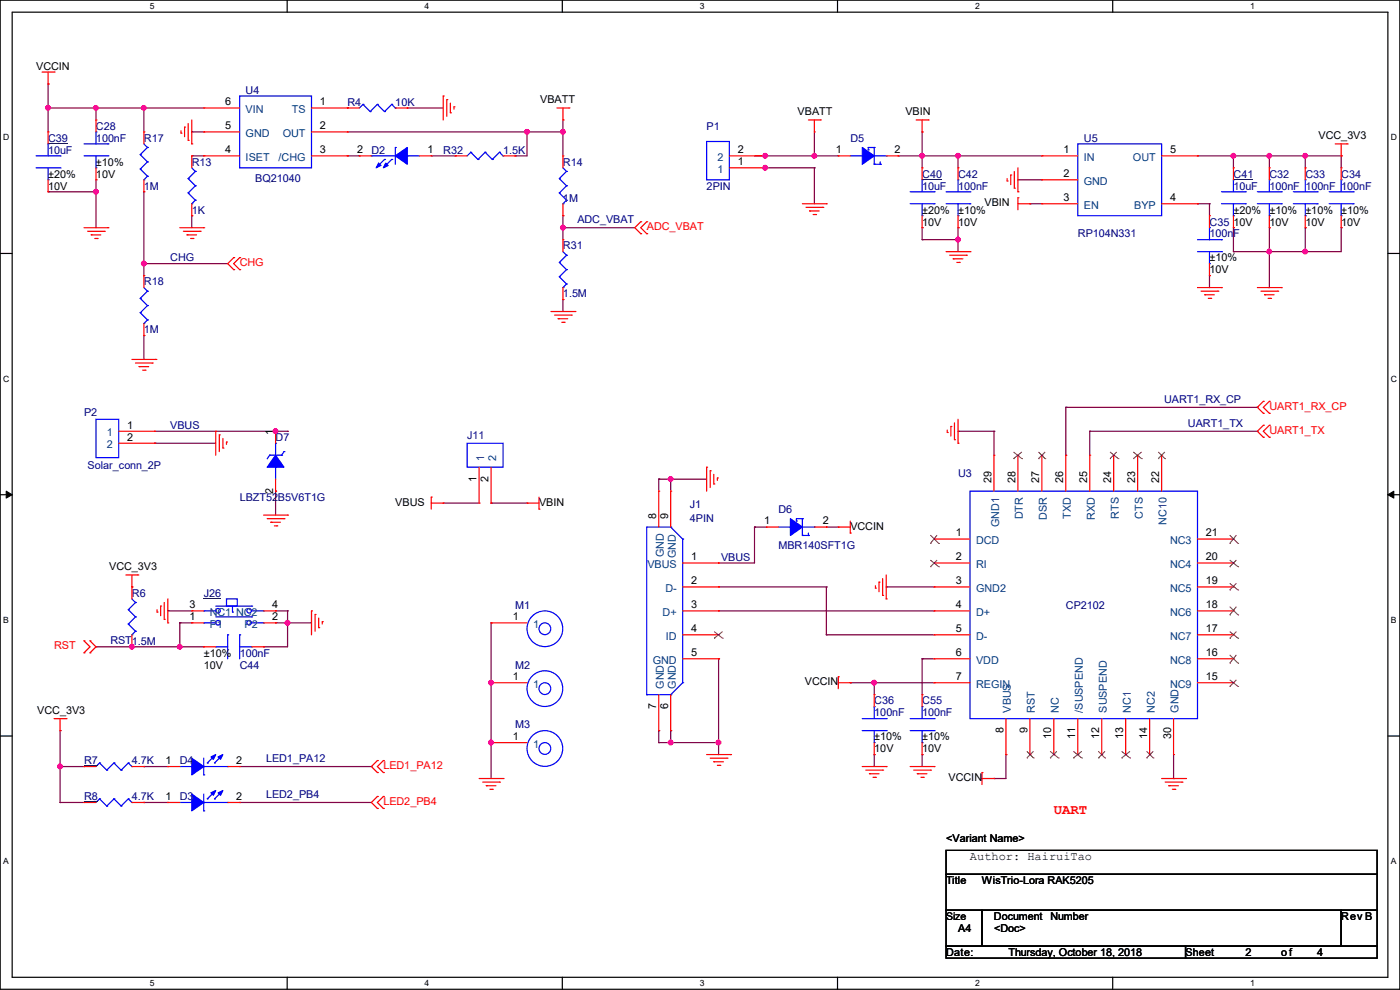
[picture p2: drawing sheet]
<svg xmlns="http://www.w3.org/2000/svg" width="297mm" height="210mm" viewBox="0 0 297 210" stroke-linecap="round" stroke-linejoin="round" font-family="sans-serif">
<path d="M0 0h297v209.8h-297zM2.6 2.6h291.8v204.7h-291.8z" fill="none" stroke="#000" stroke-width=".25"/>
<g fill="#fff">
<path d="M31.7 .3h1v2h-1z"/>
<path d="M31.7 207.6h1v1.9h-1z"/>
</g>
<path d="M60.9 0v2.6M60.9 207.3v2.5" fill="none" stroke="#000" stroke-width=".25"/>
<g fill="#fff">
<path d="M90.1 .3h1v2h-1z"/>
<path d="M90.1 207.6h1v1.9h-1z"/>
</g>
<path d="M119.3 0v2.6M119.3 207.3v2.5" fill="none" stroke="#000" stroke-width=".25"/>
<g fill="#fff">
<path d="M148.5 .3h.9v2h-.9z"/>
<path d="M148.5 207.6h.9v1.9h-.9z"/>
</g>
<path d="M177.7 0v2.6M177.7 207.3v2.5" fill="none" stroke="#000" stroke-width=".25"/>
<g fill="#fff">
<path d="M206.8 .3h1v2h-1z"/>
<path d="M206.8 207.6h1v1.9h-1z"/>
</g>
<path d="M236.1 0v2.6M236.1 207.3v2.5" fill="none" stroke="#000" stroke-width=".25"/>
<g fill="#fff">
<path d="M265.2 .3h1v2h-1z"/>
<path d="M265.2 207.6h1v1.9h-1z"/>
<path d="M.7 28.2h1.2v1.9h-1.2z"/>
<path d="M295.1 28.2h1.2v1.9h-1.2z"/>
<path d="M.7 79.3h1.2v2h-1.2z"/>
<path d="M295.1 79.3h1.2v2h-1.2z"/>
</g>
<path d="M0 53.8h2.6M294.4 53.8h2.6" fill="none" stroke="#000" stroke-width=".25"/>
<g fill="#fff">
<path d="M.7 130.5h1.2v2h-1.2z"/>
<path d="M295.1 130.5h1.1v2h-1.1z"/>
</g>
<path d="M0 104.9h2.6M294.4 104.9h2.6" fill="none" stroke="#000" stroke-width=".25"/>
<path d="M1.3 104.2l1.3 .7-1.3 .8zM294.4 104.9l1.3-.7v1.5z" fill="#000" stroke="#000" stroke-width=".21"/>
<g fill="#fff">
<path d="M.7 181.7h1.2v2h-1.2z"/>
<path d="M295.1 181.7h1.1v2h-1.1z"/>
</g>
<path d="M0 156.1h2.6M294.4 156.1h2.6M200.7 180.4h91.4v5.1h-91.4zM200.7 185.5h91.4v7.6h-91.4zM200.7 193.1h7.6v7.6h-7.6zM208.3 193.1h76.2v7.6h-76.2zM284.5 193.1h7.6v7.6h-7.6zM200.7 200.7h50.8v2.5h-50.8zM251.5 200.7h40.6v2.5h-40.6z" fill="none" stroke="#000" stroke-width=".25"/>
<g fill="none" stroke="#800040" stroke-width=".25">
<path d="M10.2 17.8h.1M10.2 17.8v10.2M10.2 22.9h.1M10.2 22.9h33M20.4 22.9h.1M20.4 38.1h.1M20.4 22.9v2.5M20.4 38.1v10.2M30.5 22.9h.1M30.5 22.9v5.1M40.7 28h.1M40.7 33.1h.1"/>
<path d="M40.7 28h2.5M40.7 33.1h2.5M73.7 28h.1M73.7 33.1h.1M73.7 28h45.7M73.7 33.1h2.5M86.4 22.9h.1M86.4 22.9h7.6M91.5 33.1h5.1M96.6 33.1h.1M109.3 33.1h.1M111.8 28h.1"/>
<path d="M111.8 28v5.1h-2.5M119.4 25.4h.1M119.4 28h.1M119.4 25.4v7.7M160.1 33.1h17.7M161.8 35.6h.1M161.8 35.6h11M162.3 35.6h.1M162.3 33.1h.1M172.8 33.1h.1M172.8 35.6h.1M172.8 28v5.3"/>
<path d="M172.8 35.6v7.6M190.5 33.1h.1M190.5 33.1h30.5M195.6 33.1h.1M195.6 28h.1M195.6 28v7.6M203.2 33.1h.1M203.2 33.1v2.5M215.9 38.1h.1M215.9 38.1h5.1M254 33.1h.1M254 33.1h30.5"/>
<path d="M261.7 33.1h.1M261.7 33.1v2.5M269.3 33.1h.1M269.3 33.1v2.5M276.9 33.1h.1M276.9 33.1v2.5M284.5 33.1h.1M284.5 33.1v2.5M10.2 40.7h.1M10.2 40.7h10.2M20.4 40.7h.1M30.5 40.7h.1"/>
<path d="M30.5 55.9h.1M30.5 40.7v17.8M30.5 55.9h17.8M40.7 45.8h.1M40.7 45.8v2.5M119.4 45.8h.1M119.4 48.3h.1M119.4 45.8v5M119.4 48.3h15.3M195.6 48.3h.1M195.6 50.8h.1M195.6 48.3v2.5"/>
<path d="M195.6 50.8h7.6M203.2 48.3h.1M203.2 50.8h.1M203.2 48.3v5.1M218.5 43.2h.1M218.5 43.2h2.5M254 43.2h.1M254 43.2h2.6M256.6 43.2h.1M256.6 58.5h.1M256.6 43.2v2.6M256.6 58.5v2.5"/>
<path d="M261.7 48.3h.1M261.7 53.4h.1M261.7 48.3v5.1M269.3 48.3h.1M269.3 53.4h.1M269.3 48.3v12.7M276.9 48.3h.1M276.9 53.4h.1M276.9 48.3v5.1M284.5 48.3h.1M284.5 48.3v5.1h-22.8M30.5 71.2h.1"/>
<path d="M30.5 71.2v5M119.4 63.5h.1M119.4 63.5v2.6M32.8 94h.1M32.8 91.5h28.2M32.8 94h13M58.5 91.5h.1M61 91.5h.1M203.2 91.5h.1M203.2 91.5h7.7M210.9 91.5h.1M210.9 91.5v5.1"/>
<path d="M226.1 86.4h.1M226.1 86.4v10.2M226.1 86.4h40.6M231.2 91.5h.1M231.2 91.5h35.5M231.2 91.5v5.1M266.7 86.4h.1M266.7 91.5h.1M58.5 104.2h.1M58.5 104.2v5.1M94 106.7h.1M94 106.7h7.6"/>
<path d="M104.2 106.7h.1M104.2 106.7h7.6M139.7 101.6h.1M139.7 101.6v2.6M139.7 101.6h10.2M142.3 101.6h.1M142.3 101.6v2.6M152.4 119.4h.1M160.1 111.8h.1M160.1 111.8v7.6h-7.7M160.1 111.8h2.5M175.3 111.8h.1"/>
<path d="M175.3 111.8h2.5M20.4 137.2h.1M20.4 137.2h22.8M28 137.2h.1M35.6 129.6h.1M35.6 129.6h5.1M38.1 132.1h.1M38.1 137.2h.1M38.1 132.1h2.6M38.1 132.1v5.1M55.9 137.2h.1M58.5 132.1h.1"/>
<path d="M58.5 129.6h.1M58.5 129.6h2.5M58.5 132.1h7.6M61 132.1h.1M61 129.6h.1M61 129.6v7.6h-5.1M104.2 132.1h.1M104.2 132.1v33M152.4 129.6h.1M152.4 124.5h.1M152.4 139.7h.1M152.4 124.5h22.9"/>
<path d="M152.4 129.6h45.8M152.4 139.7v20.4M175.3 124.5h.1M175.3 134.7h.1M175.3 124.5v10.2M175.3 134.7h22.9M188 124.5h.1M188 124.5h10.2M195.6 139.7h.1M195.6 139.7v7.7M195.6 139.7h2.6M12.7 155h.1"/>
<path d="M12.7 155v15.2M104.2 144.8h.1M104.2 157.5h.1M139.7 155h.1M139.7 157.5h.1M139.7 155v2.5M139.7 157.5h12.7M142.3 155h.1M142.3 157.5h.1M142.3 155v2.5M152.4 157.5h.1M180.4 144.8h.1"/>
<path d="M180.4 144.8h17.8M185.5 144.8h.1M185.5 144.8v2.6M12.7 170.2h.1M12.7 162.6h.1M12.7 170.2h5.1M12.7 162.6h5.1M30.5 170.2h.1M30.5 162.6h.1M30.5 170.2h5.1M30.5 162.6h5.1M50.8 170.2h.1"/>
<path d="M50.8 170.2h28M50.8 162.6h28M78.8 162.6h.1M185.5 160.1h.1M185.5 160.1v2.5M195.6 160.1h.1M195.6 160.1v2.5M210.9 165.1h.1M213.4 160.1h.1M213.4 160.1v5h-2.5M249 165.1h.1M249 160.1v5"/>
</g>
<g fill="#f0f" stroke="#f0f" stroke-width=".25">
<circle cx="10.2" cy="22.9" r=".49"/>
<circle cx="203.2" cy="33" r=".49"/>
<circle cx="203.2" cy="50.8" r=".49"/>
<circle cx="269.3" cy="33" r=".49"/>
<circle cx="261.6" cy="33" r=".49"/>
<circle cx="269.3" cy="53.4" r=".49"/>
<circle cx="185.4" cy="144.8" r=".49"/>
<circle cx="152.4" cy="157.5" r=".49"/>
<circle cx="142.3" cy="157.5" r=".49"/>
<circle cx="142.3" cy="101.6" r=".49"/>
<circle cx="61" cy="132.1" r=".49"/>
<circle cx="38.1" cy="137.2" r=".49"/>
<circle cx="28" cy="137.2" r=".49"/>
<circle cx="12.7" cy="162.6" r=".49"/>
<circle cx="276.9" cy="33" r=".49"/>
<circle cx="276.9" cy="53.4" r=".49"/>
<circle cx="20.3" cy="22.9" r=".49"/>
<circle cx="20.3" cy="40.7" r=".49"/>
<circle cx="111.8" cy="28" r=".49"/>
<circle cx="119.4" cy="48.3" r=".49"/>
<circle cx="119.4" cy="28" r=".49"/>
<circle cx="30.5" cy="22.9" r=".49"/>
<circle cx="30.5" cy="55.9" r=".49"/>
<circle cx="172.7" cy="33" r=".49"/>
<circle cx="195.6" cy="33" r=".49"/>
<circle cx="58.4" cy="91.5" r=".49"/>
<circle cx="104.2" cy="144.8" r=".49"/>
<circle cx="104.2" cy="157.5" r=".49"/>
<circle cx="162.3" cy="35.6" r=".49"/>
<circle cx="162.3" cy="33" r=".49"/>
</g>
<g fill="none" stroke="#f00" stroke-width=".25">
<path d="M8.9 15.3h2.6M10.2 17.8h.1M10.2 15.3v2.5M11.5 15.3h.1M10.2 28h.1M10.2 28v2.5M10.2 38.1v2.6M20.4 38.1h.1M20.4 25.4h.1M20.4 25.4v2.6M20.4 35.6v2.5M30.5 28h.1"/>
<path d="M30.5 28v2.5M30.5 38.1v2.6M38.4 28.2h.1M38.4 27.7v.5M39.2 27h.1M39.2 27v2M39.9 29.8h.1M39.9 26.2v3.6M40.7 30.5h.1M40.7 33.1h.1M40.7 25.4v5.1M40.7 33.1v2.5"/>
<path d="M43.2 22.9h.1M43.2 28h.1M43.2 33.1h.1M43.2 22.9h7.6M43.2 33.1h7.6M43.2 28h7.6M66.1 22.9h10.1M66.1 33.1h7.6M66.1 28h7.6M73.7 22.9h.1M73.7 28h.1M73.7 33.1h.1"/>
<path d="M76.2 33.1h.1M76.2 33.1h2.6M83.9 22.9h2.5M86.4 22.9h.1M88.9 33.1h2.6M91.5 33.1h.1M94 20.4h.1M94 20.4v5M94.8 21.1h.1M94.8 21.1v3.6M95.5 23.9h.1M95.5 21.9v2"/>
<path d="M96.3 22.6h.1M96.3 22.6v.6M96.6 33.1h.1M96.6 33.1h2.5M106.7 33.1h2.6M109.3 33.1h.1M118.2 22.9h2.5M119.4 25.4h.1M119.4 33.1h.1M119.4 22.9v2.5M119.4 33.1v2.5M120.7 22.9h.1"/>
<path d="M154.7 33.1h7.6M154.7 35.6h7.6M162.3 35.6h.1M162.3 33.1h.1M171.5 25.4h2.5M172.8 28h.1M172.8 25.4v2.6M174 25.4h.1M177.8 33.1h.1M177.8 33.1h2.6M188 33.1h2.5M190.5 33.1h.1"/>
<path d="M194.4 25.4h2.5M195.6 28h.1M195.6 35.6h.1M195.6 25.4v2.6M195.6 35.6v2.5M196.9 25.4h.1M203.2 35.6h.1M203.2 35.6v2.5M213.7 38.4h.1M213.7 37.9v.5M214.4 37.1h.1M214.4 37.1v2.1"/>
<path d="M215.2 39.9h.1M215.2 36.4v3.5M215.9 35.6v5.1M221 33.1h.1M221 38.1h.1M221 33.1h7.6M221 38.1h7.6M246.4 33.1h7.6M254 33.1h.1M261.7 35.6h.1M261.7 35.6v2.5M269.3 35.6h.1"/>
<path d="M269.3 35.6v2.5M276.9 35.6h.1M276.9 35.6v2.5M283.3 30.5h2.5M284.5 33.1h.1M284.5 35.6h.1M284.5 30.5v2.6M284.5 35.6v2.5M285.8 30.5h.1M10.2 40.7h.1M17.8 48.3h5.1M18.6 49.1h3.5"/>
<path d="M19.3 49.8h.1M19.3 49.8h2.1M20.1 50.6h.5M20.6 50.6h.1M22.1 49.1h.1M22.9 48.3h.1M30.5 40.7h.1M30.5 58.5h.1M30.5 58.5v2.5M38.1 48.3h5.1M38.9 49.1h3.6M39.7 49.8h.1"/>
<path d="M39.7 49.8h2M40.4 50.6h.5M40.7 45.8h.1M40.7 43.2v2.6M40.9 50.6h.1M42.5 49.1h.1M43.2 48.3h.1M49.6 54.7h.1M49.6 57.2h.1M49.6 54.7l-1.3 1.2 1.3 1.3M50.8 57.2h.1M50.8 54.7h.1"/>
<path d="M50.8 54.7l-1.2 1.2 1.2 1.3M119.4 45.8h.1M119.4 50.8h.1M119.4 43.2v2.6M119.4 50.8v2.6M135.9 47h.1M135.9 49.6h.1M135.9 47l-1.2 1.3 1.2 1.3M137.2 49.6h.1M137.2 47h.1M137.2 47l-1.3 1.3 1.3 1.3M170.2 43.2h5.1"/>
<path d="M171 44h3.5M171.7 44.7h.1M171.7 44.7h2.1M172.5 45.5h.5M173 45.5h.1M174.5 44h.1M175.3 43.2h.1M195.6 48.3h.1M195.6 45.8v2.5M200.7 53.4h5.1M201.5 54.1h3.5M202.2 54.9h.1"/>
<path d="M202.2 54.9h2.1M203 55.7h.5M203.2 48.3h.1M203.2 45.8v2.5M203.5 55.7h.1M205 54.1h.1M205.8 53.4h.1M215.9 42h.1M215.9 40.7h.1M215.9 43.2h2.6M215.9 42v2.5M218.5 43.2h.1"/>
<path d="M221 43.2h.1M221 43.2h7.6M246.4 43.2h7.6M254 43.2h.1M256.6 58.5h.1M256.6 45.8h.1M256.6 45.8v2.5M256.6 55.9v2.6M261.7 48.3h.1M261.7 45.8v2.5M269.3 48.3h.1M269.3 45.8v2.5"/>
<path d="M276.9 48.3h.1M276.9 45.8v2.5M284.5 48.3h.1M284.5 45.8v2.5M28 76.2h5.1M28.7 77h3.6M29.5 77.8h.1M29.5 77.8h2M30.3 78.5h.5M30.5 71.2h.1M30.5 68.6v2.6M30.8 78.5h.1"/>
<path d="M32.3 77h.1M33.1 76.2h.1M116.9 66.1h5.1M117.6 66.8h3.6M118.4 67.6h.1M118.4 67.6h2M119.2 68.4h.5M119.4 63.5h.1M119.4 61v2.5M119.7 68.4h.1M121.2 66.8h.1M122 66.1h.1"/>
<path d="M254 61h5.1M254.8 61.8h3.6M255.6 62.5h.1M255.6 62.5h2M256.3 63.3h.5M256.8 63.3h.1M258.4 61.8h.1M259.1 61h.1M266.7 61h5.1M267.5 61.8h3.6M268.3 62.5h.1M268.3 62.5h2"/>
<path d="M269 63.3h.5M269.5 63.3h.1M271.1 61.8h.1M271.8 61h.1M25.2 91.5h7.6M25.2 94h7.6M32.8 91.5h.1M32.8 94h.1M45.8 91.5h.1M45.8 91.5v5.1M46.5 92.2h.1M46.5 92.2v3.6"/>
<path d="M47.3 95h.1M47.3 93v2M48 93.8h.1M48 93.8v.5M58.5 91.5h.1M58.5 91.5v2.5M101.6 99.1v7.6M104.2 99.1v7.6M149.9 99.1h.1M149.9 99.1v5.1M150.7 99.9h.1M150.7 99.9v3.5"/>
<path d="M201 91.7h.1M201 91.2v.5M201.7 90.5h.1M201.7 90.5v2M202.5 93.3h.1M202.5 89.7v3.6M203.2 94h.1M203.2 88.9v5.1M210.9 96.6h.1M210.9 96.6v7.6M215.9 96.6h.1M215.9 96.6v7.6"/>
<path d="M221 96.6h.1M221 96.6v7.6M226.1 96.6h.1M226.1 96.6v7.6M231.2 96.6h.1M231.2 96.6v7.6M236.3 96.6h.1M236.3 96.6v7.6M241.3 96.6h.1M241.3 96.6v7.6M246.4 96.6h.1M246.4 96.6v7.6"/>
<path d="M268 85.1h.1M268 87.7h.1M268 90.2h.1M268 92.8h.1M268 85.1l-1.3 1.3 1.3 1.3M268 90.2l-1.3 1.3 1.3 1.3M269.3 87.7h.1M269.3 85.1h.1M269.3 92.8h.1M269.3 90.2h.1M269.3 85.1l-1.3 1.3 1.3 1.3M269.3 90.2l-1.3 1.3 1.3 1.3"/>
<path d="M55.9 109.3h5.1M56.7 110h3.5M57.4 110.8h.1M57.4 110.8h2.1M58.2 111.5h.5M58.5 104.2h.1M58.5 101.6v2.6M58.7 111.5h.1M60.2 110h.1M61 109.3h.1M91.5 105.5h.1M91.5 106.7h2.5"/>
<path d="M91.5 105.5v2.5M94 106.7h.1M101.6 106.7h.1M104.2 106.7h.1M111.8 106.7h.1M111.8 106.7h2.5M114.3 108h.1M114.3 105.5v2.5M139.7 104.2h.1M139.7 104.2v7.6M142.3 104.2h.1M142.3 104.2v7.6"/>
<path d="M144.8 119.4h7.6M151.4 102.7h.1M151.4 100.6v2.1M152.2 101.4h.1M152.2 101.4v.5M152.4 119.4h.1M162.6 111.8h.1M162.6 111.8h2.5M172.8 111.8h2.5M175.3 111.8h.1M177.8 111.8h.1M177.8 111.8h2.6"/>
<path d="M180.4 113.1h.1M180.4 110.5v2.6M198.2 114.3h.1M198.2 119.4h.1M198.2 114.3h7.6M198.2 119.4h7.6M254 114.3h7.7M254 119.4h7.7M261.7 114.3h.1M261.7 119.4h.1M17.8 135.9h.1M17.8 138.5h.1"/>
<path d="M17.8 135.9l1.3 1.3-1.3 1.3M19.1 138.5h.1M19.1 135.9h.1M19.1 135.9l1.3 1.3-1.3 1.3M26.7 122h2.6M28 124.5h.1M28 137.2h.1M28 122v5M28 134.7v2.5M29.3 122h.1M33.3 129.8h.1M33.3 129.3v.5"/>
<path d="M34.1 128.6h.1M34.1 128.6v2M34.8 131.4h.1M34.8 127.8v3.6M35.6 132.1h.1M35.6 127v5.1M40.7 129.6h.1M40.7 132.1h.1M40.7 129.6h2.5M40.7 132.1h2.5M43.2 137.2h.1M43.2 137.2h2.6"/>
<path d="M53.4 137.2h2.5M55.9 137.2h.1M55.9 129.6h2.6M55.9 132.1h2.6M58.5 129.6h.1M58.5 132.1h.1M66.1 129.6h.1M66.1 129.6v5.1M66.8 130.3h.1M66.8 130.3v3.6M67.6 133.1h.1M67.6 131.1v2"/>
<path d="M68.4 131.9h.1M68.4 131.9v.5M104.2 132.1h.1M104.2 132.1h7.6M144.8 124.5h7.6M144.8 129.6h7.6M144.8 134.7h7.6M144.8 139.7h7.6M152.4 124.5h.1M152.4 129.6h.1M152.4 134.7h.1M152.4 139.7h.1"/>
<path d="M185.7 124.8h.1M185.7 124.2v.6M186.5 123.5h.1M186.5 123.5v2M187.2 126.3h.1M187.2 122.7v3.6M188 127h.1M188 122v5M198.2 124.5h.1M198.2 129.6h.1M198.2 134.7h.1M198.2 139.7h.1"/>
<path d="M198.2 124.5h7.6M198.2 129.6h7.6M198.2 134.7h7.6M198.2 139.7h7.6M254 124.5h7.7M254 129.6h7.7M254 134.7h7.7M254 139.7h7.7M261.7 124.5h.1M261.7 129.6h.1M261.7 134.7h.1M261.7 139.7h.1"/>
<path d="M11.5 152.4h2.5M12.7 155h.1M12.7 152.4v2.6M14 152.4h.1M104.2 157.5h.1M104.2 144.8h.1M104.2 144.8h7.6M104.2 157.5h7.6M139.7 155h.1M139.7 147.4v7.6M142.3 155h.1M142.3 147.4v7.6"/>
<path d="M177.8 143.6h.1M177.8 144.8h2.6M177.8 143.6v2.5M180.4 144.8h.1M185.5 147.4h.1M185.5 147.4v2.5M185.5 157.5v2.6M195.6 147.4h.1M195.6 147.4v2.5M195.6 157.5v2.6M198.2 144.8h.1M198.2 144.8h7.6"/>
<path d="M213.4 152.4v7.7M218.5 152.4v7.7M223.6 152.4v7.7M228.6 152.4v7.7M233.7 152.4v7.7M238.8 152.4v7.7M243.9 152.4v7.7M249 152.4v7.7M254 144.8h7.7M261.7 144.8h.1M17.8 162.6h.1M17.8 170.2h.1"/>
<path d="M17.8 162.6h2.6M17.8 170.2h2.6M28 162.6h2.5M28 170.2h2.5M30.5 162.6h.1M30.5 170.2h.1M35.6 162.6h.1M35.6 170.2h.1M35.6 162.6h2.5M35.6 170.2h2.5M48.3 162.6h2.5M48.3 170.2h2.5"/>
<path d="M50.8 162.6h.1M50.8 170.2h.1M80.1 161.3h.1M80.1 163.9h.1M80.1 169h.1M80.1 171.5h.1M80.1 161.3l-1.3 1.3 1.3 1.3M80.1 169l-1.3 1.2 1.3 1.3M81.3 163.9h.1M81.3 161.3h.1M81.3 171.5h.1M81.3 169h.1"/>
<path d="M81.3 161.3l-1.2 1.3 1.2 1.3M81.3 169l-1.2 1.2 1.2 1.3M101.6 165.1h5.1M102.4 165.9h3.6M103.2 166.7h.1M103.2 166.7h2M103.9 167.4h.5M104.4 167.4h.1M106 165.9h.1M106.7 165.1h.1M149.9 160.1h5.1M150.7 160.8h3.5"/>
<path d="M151.4 161.6h.1M151.4 161.6h2.1M152.2 162.3h.5M152.7 162.3h.1M154.2 160.8h.1M155 160.1h.1M182.9 162.6h5.1M183.7 163.4h3.5M184.4 164.1h.1M184.4 164.1h2.1M185.2 164.9h.5M185.5 160.1h.1"/>
<path d="M185.7 164.9h.1M187.2 163.4h.1M188 162.6h.1M193.1 162.6h5.1M193.8 163.4h3.6M194.6 164.1h.1M194.6 164.1h2M195.4 164.9h.5M195.6 160.1h.1M195.9 164.9h.1M197.4 163.4h.1M198.2 162.6h.1"/>
<path d="M208.3 163.9h.1M208.3 165.1h2.6M208.3 163.9v2.5M210.9 165.1h.1M213.4 160.1h.1M218.5 160.1h.1M223.6 160.1h.1M228.6 160.1h.1M233.7 160.1h.1M238.8 160.1h.1M243.9 160.1h.1M246.4 165.1h5.1"/>
<path d="M247.2 165.9h3.5M247.9 166.7h.1M247.9 166.7h2.1M248.7 167.4h.5M249 160.1h.1M249.2 167.4h.1M250.7 165.9h.1M251.5 165.1h.1"/>
</g>
<g fill="none" stroke="#00f" stroke-width=".25">
<path d="M7.7 33.1h5M7.7 35.6h5M10.2 30.5h.1M10.2 38.1h.1M10.2 30.5v2.6M10.2 35.6v2.5M12.7 35.6h.1M12.7 33.1h.1M17.8 33.1h5.1M17.8 30.5h5.1M20.4 28h.1M20.4 35.6h.1"/>
<path d="M20.4 28v2.5M20.4 33.1v2.5M22.9 33.1h.1M22.9 30.5h.1M29.8 32.8h.1M29.8 35.9h.1M29.8 32.8l1.5 1.5M29.8 35.9l1.5 1.5M30.5 38.1h.1M30.5 30.5l.8 .8M31.3 31.3h.1M31.3 34.3h.1"/>
<path d="M31.3 37.4h.1M31.3 31.3l-1.5 1.5M31.3 34.3l-1.5 1.6M31.3 37.4l-.8 .7M39.9 37.9h.1M39.9 37.9l1.5 1.5M40.7 35.6l.7 .8M41.4 36.4h.1M41.4 39.4h.1M41.4 36.4l-1.5 1.5M41.4 39.4l-1.5 1.5M50.8 20.4h15.3v15.2h-15.3z"/>
<path d="M77 22.1h.1M77 22.1l-.8 .8M77 22.1l1.5 1.6M78.5 23.7h.1M78.8 33.1h.1M78.8 33.1h5.1M80.1 22.1h.1M80.1 22.1l-1.6 1.6M80.1 22.1l1.5 1.6M81.6 23.7h.1M81.6 33.8h.1M81.6 33.8l-1.5 1.5"/>
<path d="M83.1 22.1h.1M83.1 33.8h.1M83.1 22.1l-1.5 1.6M83.1 22.1l.8 .8M83.1 33.8l-1.5 1.5M83.9 22.9h.1M83.9 31.3h.1M83.9 31.3v3.5M86.4 33.1h.1M86.4 33.1h2.5M99.9 32.3h.1M99.9 32.3l-.8 .8"/>
<path d="M99.9 32.3l1.5 1.5M101.4 33.8h.1M102.9 32.3h.1M102.9 32.3l-1.5 1.5M102.9 32.3l1.5 1.5M104.4 33.8h.1M106 32.3h.1M106 32.3l-1.6 1.5M106 32.3l.7 .8M106.7 33.1h.1M118.7 37.9h.1M118.7 37.9l1.5 1.5"/>
<path d="M119.4 35.6l.8 .8M120.2 36.4h.1M120.2 39.4h.1M120.2 36.4l-1.5 1.5M120.2 39.4l-1.5 1.5M149.9 30h4.8v8.1h-4.8zM180.4 33.1h2.5M182.9 33.1h.1M184.2 31.8h.1M185.5 34.8h.1M185.5 31.3h.1M185.5 31.3v3.5"/>
<path d="M185.5 33.1h2.5M185.5 34.8h1.2M185.5 31.3h-1.3v.5M186.7 34.8h.1M186.7 34.3v.5M188 33.1h.1M195.6 38.1h.1M195.6 38.1v2.6M203.2 38.1h.1M203.2 38.1v2.6M228.6 30.5h17.8v15.3h-17.8zM261.7 38.1h.1"/>
<path d="M261.7 38.1v2.6M269.3 38.1h.1M269.3 38.1v2.6M276.9 38.1h.1M276.9 38.1v2.6M284.5 38.1h.1M284.5 38.1v2.6M39.9 40.9h.1M39.9 40.9l1.5 1.6M40.7 43.2h.1M41.4 42.5h.1M41.4 42.5l-.7 .7"/>
<path d="M118.7 40.9h.1M118.7 55.7h.1M118.7 58.7h.1M118.7 40.9l1.5 1.6M118.7 55.7l1.5 1.5M118.7 58.7l1.5 1.5M119.4 43.2h.1M119.4 53.4l.8 .7M120.2 42.5h.1M120.2 54.1h.1M120.2 57.2h.1M120.2 42.5l-.8 .7"/>
<path d="M120.2 54.1l-1.5 1.6M120.2 57.2l-1.5 1.5M193.1 43.2h5.1M193.1 40.7h5.1M195.6 45.8h.1M195.6 43.2v2.6M198.2 43.2h.1M198.2 40.7h.1M200.7 43.2h5.1M200.7 40.7h5.1M203.2 45.8h.1M203.2 43.2v2.6"/>
<path d="M205.8 43.2h.1M205.8 40.7h.1M254 53.4h5.1M254 50.8h5.1M256.6 48.3h.1M256.6 55.9h.1M256.6 48.3v2.5M256.6 53.4v2.5M259.1 53.4h.1M259.1 50.8h.1M259.1 43.2h5.1M259.1 40.7h5.1"/>
<path d="M261.7 45.8h.1M261.7 43.2v2.6M264.2 43.2h.1M264.2 40.7h.1M266.7 43.2h5.1M266.7 40.7h5.1M269.3 45.8h.1M269.3 43.2v2.6M271.8 43.2h.1M271.8 40.7h.1M274.4 43.2h5M274.4 40.7h5"/>
<path d="M276.9 45.8h.1M276.9 43.2v2.6M279.4 43.2h.1M279.4 40.7h.1M282 43.2h5.1M282 40.7h5.1M284.5 45.8h.1M284.5 43.2v2.6M287.1 43.2h.1M287.1 40.7h.1M29.8 63.3h.1M29.8 66.3h.1"/>
<path d="M29.8 63.3l1.5 1.5M29.8 66.3l1.5 1.6M30.5 68.6h.1M30.5 61l.8 .8M31.3 61.8h.1M31.3 64.8h.1M31.3 67.9h.1M31.3 67.9l-.8 .7M31.3 61.8l-1.5 1.5M31.3 64.8l-1.5 1.5M119.4 61h.1M120.2 60.2h.1"/>
<path d="M120.2 60.2l-.8 .8M20.4 88.9h4.8v8.2h-4.8zM57.2 96.6h.1M57.2 96.6l-.5 .7M57.2 96.6h2.5M58.5 99.1h.1M58.5 94h.1M58.5 94v2.6M58.5 99.1v2.5M59.7 96.6h.1M60.2 95.8h.1M60.2 95.8l-.5 .8"/>
<path d="M99.1 94h7.6v5.1h-7.6zM142.3 111.8h.1M142.3 111.8h-5.1v35.6M142.3 111.8l2.5 2.5M144.8 114.3h.1M144.8 114.3v30.5M165.1 111.8h2.6M167.7 111.8h.1M169 110.5h.1M170.2 113.6h.1M170.2 110h.1M170.2 110v3.6"/>
<path d="M170.2 111.8h2.6M170.2 113.6h1.3M170.2 110h-1.2v.5M171.5 113.6h.1M171.5 113.1v.5M172.8 111.8h.1M205.8 104.2h48.2v48.2h-48.2zM27.2 129.3h.1M27.2 132.4h.1M27.2 129.3l1.5 1.6M27.2 132.4l1.5 1.5M28 134.7h.1"/>
<path d="M28 127l.7 .8M28.7 127.8h.1M28.7 130.9h.1M28.7 133.9h.1M28.7 127.8l-1.5 1.5M28.7 130.9l-1.5 1.5M28.7 133.9l-.7 .8M43.2 129.6h.1M43.2 132.1h.1M43.2 129.6h2.6M43.2 132.1h2.6M45.8 137.2h.1"/>
<path d="M45.8 130.9h7.6M45.8 128.6h7.6M45.8 137.2h2.5M48 127h2.3v1.6h-2.3zM48.3 134.7h.1M48.3 134.7v5M49.3 129.8h.1M49.3 128.6v1.2M50.8 134.7h.1M50.8 134.7v5M50.8 137.2h2.6M53.4 130.9h.1"/>
<path d="M53.4 128.6h.1M53.4 137.2h.1M53.4 129.6h2.5M53.4 132.1h2.5M55.9 129.6h.1M55.9 132.1h.1M137.2 147.4h.1M137.2 147.4h5.1M142.3 147.4h.1M144.8 144.8h.1M144.8 144.8l-2.5 2.6M182.9 155h5.1"/>
<path d="M182.9 152.4h5.1M185.5 149.9h.1M185.5 157.5h.1M185.5 149.9v2.5M185.5 155v2.5M188 155h.1M188 152.4h.1M193.1 155h5.1M193.1 152.4h5.1M195.6 149.9h.1M195.6 157.5h.1M195.6 149.9v2.5"/>
<path d="M195.6 155v2.5M198.2 155h.1M198.2 152.4h.1M21.1 161.8h.1M21.1 169.5h.1M21.1 161.8l-.7 .8M21.1 161.8l1.5 1.6M21.1 169.5l-.7 .7M21.1 169.5l1.5 1.5M22.6 163.4h.1M22.6 171h.1M24.2 161.8h.1"/>
<path d="M24.2 169.5h.1M24.2 161.8l-1.6 1.6M24.2 161.8l1.5 1.6M24.2 169.5l-1.6 1.5M24.2 169.5l1.5 1.5M25.7 163.4h.1M25.7 171h.1M27.2 161.8h.1M27.2 169.5h.1M27.2 161.8l-1.5 1.6M27.2 161.8l.8 .8M27.2 169.5l-1.5 1.5"/>
<path d="M27.2 169.5l.8 .7M28 162.6h.1M28 170.2h.1M38.1 162.6h2.6M38.1 170.2h2.6M40.7 162.6h.1M40.7 170.2h.1M43.2 164.4h.1M43.2 172h.1M43.2 160.8v3.6M43.2 168.4v3.6M43.2 162.6h5.1"/>
<path d="M43.2 170.2h5.1M44 161.8h.1M44 169.5h.1M45.5 161.8h.1M45.5 169.5h.1M45.5 160.3l-1.5 1.5M45.5 167.9l-1.5 1.6M47 160.3l-1.5 1.5M47 167.9l-1.5 1.6M48.3 162.6h.1M48.3 170.2h.1"/>
<circle cx="46.2" cy="129.6" r=".49"/>
<circle cx="46.2" cy="132.1" r=".49"/>
<circle cx="52.9" cy="129.6" r=".49"/>
<circle cx="52.9" cy="132.1" r=".49"/>
<circle cx="115.6" cy="133.4" r="3.8"/>
<circle cx="115.6" cy="133.4" r="1.25"/>
<circle cx="115.6" cy="146.1" r="3.8"/>
<circle cx="115.6" cy="158.8" r="3.8"/>
<circle cx="115.6" cy="158.8" r="1.25"/>
<circle cx="115.6" cy="146.1" r="1.25"/>
</g>
<path d="M10.2 30.4h4.2M195.6 38h4.2M261.7 38h4.2M43.2 126.9h3.7M17.8 162.5h2.9M17.8 170.1h2.9" fill="none" stroke="#000080" stroke-width=".21"/>
<g fill="none" stroke="#804000" stroke-width=".21">
<path d="M215 97.3h.1M215 95.9l1.8 1.4M216.8 97.3h.1M216.8 95.9l-1.8 1.4M220.3 97.3h.1M220.3 95.9l1.4 1.4M221.7 97.3h.1M221.7 95.9l-1.4 1.4M235.5 97.3h.1M235.5 95.9l1.7 1.4M236.9 95.9l-1.4 1.4M237.2 97.3h.1"/>
<path d="M240.4 97.3h.1M240.4 95.9l1.8 1.4M242.2 97.3h.1M242.2 95.9l-1.8 1.4M245.7 97.3h.1M245.7 95.9l1.4 1.4M247.1 97.3h.1M247.1 95.9l-1.4 1.4M197.4 115.3h.1M197.4 113.5l1.7 1.8M197.4 118.8l1.7 1.4M198.8 113.5l-1.4 1.8"/>
<path d="M198.8 118.8l-1.4 1.4M199.1 115.3h.1M260.9 115.3h.1M260.9 113.5l1.7 1.8M260.9 118.8l1.7 1.4M262.3 113.5l-1.4 1.8M262.3 118.8l-1.4 1.4M262.6 115.3h.1M151.5 135.4h.1M151.5 134l1.8 1.4M153.3 135.4h.1M153.3 134l-1.8 1.4"/>
<path d="M197.4 120.2h.1M199.1 120.2h.1M260.9 120.2h.1M260.9 125.2h.1M260.9 130.4h.1M260.9 135.4h.1M260.9 123.7l1.7 1.5M260.9 128.7l1.7 1.7M260.9 134l1.7 1.4M260.9 138.9l1.7 1.8M262.3 123.7l-1.4 1.5M262.3 128.7l-1.4 1.7"/>
<path d="M262.3 134l-1.4 1.4M262.3 138.9l-1.4 1.8M262.6 120.2h.1M262.6 125.2h.1M262.6 130.4h.1M262.6 135.4h.1M217.8 159.4l1.5 1.4M219.3 159.4l-1.5 1.4M222.8 159.4l1.7 1.4M224.2 159.4l-1.4 1.4M227.7 159.4l1.8 1.4M229.5 159.4l-1.8 1.4"/>
<path d="M233 159.4l1.4 1.4M234.4 159.4l-1.4 1.4M237.9 159.4l1.8 1.4M239.7 159.4l-1.8 1.4M243.2 159.4l1.5 1.4M244.7 159.4l-1.5 1.4M260.9 140.7h.1M260.9 145.6h.1M260.9 144.2l1.7 1.4M262.3 144.2l-1.4 1.4M262.6 140.7h.1M262.6 145.6h.1"/>
<path d="M217.8 160.8h.1M219.3 160.8h.1M222.8 160.8h.1M224.5 160.8h.1M227.7 160.8h.1M229.5 160.8h.1M233 160.8h.1M234.4 160.8h.1M237.9 160.8h.1M239.7 160.8h.1M243.2 160.8h.1M244.7 160.8h.1"/>
</g>
<g fill="#00f" stroke="#00f" stroke-width=".25">
<path d="M58.5 96.6l1.7 2.5h-3.5z" fill-rule="evenodd"/>
<path d="M182.9 31.3l2.6 1.8-2.6 1.7z" fill-rule="evenodd"/>
<path d="M40.7 160.8l2.5 1.8-2.5 1.8z" fill-rule="evenodd"/>
<path d="M46.3 160.6l1-.5-.5 1z" fill-rule="evenodd"/>
<path d="M44.7 160.6l1.1-.5-.5 1z" fill-rule="evenodd"/>
<path d="M167.7 110l2.5 1.8-2.5 1.8z" fill-rule="evenodd"/>
<path d="M40.7 168.4l2.5 1.8-2.5 1.8z" fill-rule="evenodd"/>
<path d="M46.3 168.2l1-.5-.5 1z" fill-rule="evenodd"/>
<path d="M44.7 168.2l1.1-.5-.5 1z" fill-rule="evenodd"/>
<path d="M83.9 33.1l2.5-1.8v3.5z" fill-rule="evenodd"/>
<path d="M80.3 34.6l.5 .5-1 .5z" fill-rule="evenodd"/>
<path d="M81.8 34.6l.5 .5-1 .5z" fill-rule="evenodd"/>
</g>
<text font-size="3" fill="#f00" x="223.6" y="172.7">UART</text>
<text font-size="2.5" x="205.8" y="182.5">Author: HairuiTao</text>
<g font-size="2.3">
<text x="7.7" y="14.8">VCCIN</text>
<text x="47.8" y="22.4">6</text>
<text x="67.9" y="22.4">1</text>
<text x="114.6" y="21.9">VBATT</text>
<text x="47.8" y="27.4">5</text>
<text x="67.9" y="27.4">2</text>
<text x="169.2" y="24.5">VBATT</text>
<text x="192.1" y="24.5">VBIN</text>
<text x="279.7" y="29.5">VCC_3V3</text>
<text x="20.4" y="35.1">±10%</text>
<text x="47.8" y="32.5">4</text>
<text x="67.9" y="32.5">3</text>
<text x="75.7" y="32.5">2</text>
<text x="90.7" y="32.5">1</text>
<text x="156.5" y="35.1">1</text>
<text x="156.5" y="32.5">2</text>
<text x="177.3" y="32.5">1</text>
<text x="189.8" y="32.5">2</text>
<text x="225.6" y="32.5">1</text>
<text x="248.2" y="32.5">5</text>
<text x="10.2" y="37.7">±20%</text>
<text x="10.2" y="40.2">10V</text>
<text x="20.4" y="37.7">10V</text>
<text x="225.6" y="37.6">2</text>
<text x="195.6" y="45.3">±20%</text>
<text x="195.6" y="47.8">10V</text>
<text x="203.3" y="45.3">±10%</text>
<text x="203.3" y="47.8">10V</text>
<text x="208.8" y="43.8">VBIN</text>
<text x="225.6" y="42.7">3</text>
<text x="248.2" y="42.7">4</text>
<text x="261.7" y="45.3">±20%</text>
<text x="261.7" y="47.8">10V</text>
<text x="269.3" y="45.3">±10%</text>
<text x="269.3" y="47.8">10V</text>
<text x="276.9" y="45.3">±10%</text>
<text x="276.9" y="47.8">10V</text>
<text x="284.5" y="45.3">±10%</text>
<text x="284.5" y="47.8">10V</text>
<text x="256.6" y="55.5">±10%</text>
<text x="256.6" y="58">10V</text>
<text x="27" y="90.9">1</text>
<text x="27" y="93.5">2</text>
<text x="57.9" y="92.2" transform="rotate(-90 57.9 92.2)">1</text>
<text x="57.9" y="104.7" transform="rotate(-90 57.9 104.7)">2</text>
<text x="83.9" y="107.3">VBUS</text>
<text x="101.1" y="102.2" transform="rotate(-90 101.1 102.2)">1</text>
<text x="103.6" y="102.2" transform="rotate(-90 103.6 102.2)">2</text>
<text x="114.4" y="107.3">VBIN</text>
<text x="210.3" y="102.4" transform="rotate(-90 210.3 102.4)">29</text>
<text x="215.4" y="102.4" transform="rotate(-90 215.4 102.4)">28</text>
<text x="220.5" y="102.4" transform="rotate(-90 220.5 102.4)">27</text>
<text x="225.6" y="102.4" transform="rotate(-90 225.6 102.4)">26</text>
<text x="230.6" y="102.4" transform="rotate(-90 230.6 102.4)">25</text>
<text x="235.7" y="102.4" transform="rotate(-90 235.7 102.4)">24</text>
<text x="240.8" y="102.4" transform="rotate(-90 240.8 102.4)">23</text>
<text x="245.9" y="102.4" transform="rotate(-90 245.9 102.4)">22</text>
<text x="139.2" y="110" transform="rotate(-90 139.2 110)">8</text>
<text x="141.7" y="110" transform="rotate(-90 141.7 110)">9</text>
<text x="162.1" y="111.3">1</text>
<text x="174.6" y="111.3">2</text>
<text x="180.4" y="112.4">VCCIN</text>
<text x="202.7" y="113.8">1</text>
<text x="255.8" y="113.8">21</text>
<text x="146.6" y="118.9">1</text>
<text x="202.7" y="118.9">2</text>
<text x="255.8" y="118.9">20</text>
<text x="23.2" y="121">VCC_3V3</text>
<text x="146.6" y="124">2</text>
<text x="202.7" y="124">3</text>
<text x="255.8" y="124">19</text>
<text x="40.2" y="129">3</text>
<text x="40.2" y="131.6">1</text>
<text x="57.7" y="129">4</text>
<text x="57.7" y="131.6">2</text>
<text x="108.8" y="131.6">1</text>
<text x="146.6" y="129">3</text>
<text x="202.7" y="129">4</text>
<text x="255.8" y="129">18</text>
<text x="146.6" y="134.1">4</text>
<text x="202.7" y="134.1">5</text>
<text x="255.8" y="134.1">17</text>
<text x="43.2" y="139.3">±10%</text>
<text x="43.2" y="141.8">10V</text>
<text x="146.6" y="139.2">5</text>
<text x="202.7" y="139.2">6</text>
<text x="255.8" y="139.2">16</text>
<text x="108.8" y="144.3">1</text>
<text x="170.7" y="145.4">VCCIN</text>
<text x="202.7" y="144.3">7</text>
<text x="255.8" y="144.3">15</text>
<text x="7.9" y="151.5">VCC_3V3</text>
<text x="139.2" y="150.4" transform="rotate(-90 139.2 150.4)">7</text>
<text x="141.7" y="150.4" transform="rotate(-90 141.7 150.4)">6</text>
<text x="212.9" y="155.5" transform="rotate(-90 212.9 155.5)">8</text>
<text x="217.9" y="155.5" transform="rotate(-90 217.9 155.5)">9</text>
<text x="108.8" y="157">1</text>
<text x="185.5" y="157.1">±10%</text>
<text x="185.5" y="159.6">10V</text>
<text x="195.6" y="157.1">±10%</text>
<text x="195.6" y="159.6">10V</text>
<text x="223" y="156.8" transform="rotate(-90 223 156.8)">10</text>
<text x="228.1" y="156.8" transform="rotate(-90 228.1 156.8)">11</text>
<text x="233.2" y="156.8" transform="rotate(-90 233.2 156.8)">12</text>
<text x="238.3" y="156.8" transform="rotate(-90 238.3 156.8)">13</text>
<text x="243.3" y="156.8" transform="rotate(-90 243.3 156.8)">14</text>
<text x="248.4" y="156.8" transform="rotate(-90 248.4 156.8)">30</text>
<text x="35.1" y="162.1">1</text>
<text x="50.1" y="162.1">2</text>
<text x="201.2" y="165.7">VCCIN</text>
<text x="35.1" y="169.7">1</text>
<text x="50.1" y="169.7">2</text>
<text x="200.7" y="178.6">&lt;Variant Name&gt;</text>
<text x="200.7" y="187.5">Title</text>
<text x="208.3" y="187.5">WisTrio-Lora RAK5205</text>
<text x="203.3" y="197.7">A4</text>
<text x="210.9" y="195.2">Document</text>
<text x="210.9" y="197.7">&lt;Doc&gt;</text>
<text x="222.8" y="195.2">Number</text>
<text x="284.5" y="195.2">Rev B</text>
<text x="200.7" y="202.8">Date:</text>
<text x="213.9" y="202.8">Thursday, October 18, 2018</text>
<text x="251.5" y="202.8">Sheet</text>
<text x="264.2" y="202.8">2</text>
<text x="271.8" y="202.8">of</text>
<text x="279.5" y="202.8">4</text>
</g>
<g font-size="2.3" fill="#000080">
<text x="52.1" y="19.9">U4</text>
<text x="73.7" y="22.4">R4</text>
<text x="83.9" y="22.4">10K</text>
<text x="20.4" y="27.5">C28</text>
<text x="149.9" y="27.5">P1</text>
<text x="10.2" y="30.1">C39</text>
<text x="10.2" y="32.6">10uF</text>
<text x="20.4" y="30.1">100nF</text>
<text x="30.5" y="30.1">R17</text>
<text x="40.7" y="35.1">R13</text>
<text x="78.8" y="32.6">D2</text>
<text x="94" y="32.6">R32</text>
<text x="106.7" y="32.6">1.5K</text>
<text x="119.4" y="35.1">R14</text>
<text x="180.4" y="30.1">D5</text>
<text x="229.9" y="30.1">U5</text>
<text x="30.5" y="40.2">1M</text>
<text x="54.1" y="38.7">BQ21040</text>
<text x="149.9" y="40.2">2PIN</text>
<text x="195.6" y="37.7">C40</text>
<text x="195.6" y="40.2">10uF</text>
<text x="203.3" y="37.7">C42</text>
<text x="203.3" y="40.2">100nF</text>
<text x="261.7" y="37.7">C41</text>
<text x="261.7" y="40.2">10uF</text>
<text x="269.3" y="37.7">C32</text>
<text x="269.3" y="40.2">100nF</text>
<text x="276.9" y="37.7">C33</text>
<text x="276.9" y="40.2">100nF</text>
<text x="284.5" y="37.7">C34</text>
<text x="284.5" y="40.2">100nF</text>
<text x="40.7" y="45.3">1K</text>
<text x="119.4" y="42.8">1M</text>
<text x="122.5" y="47.4">ADC_VBAT</text>
<text x="256.6" y="47.8">C35</text>
<text x="119.4" y="52.9">R31</text>
<text x="228.7" y="50.4">RP104N331</text>
<text x="256.6" y="50.4">100nF</text>
<text x="36.1" y="55.4">CHG</text>
<text x="30.5" y="60.5">R18</text>
<text x="119.4" y="63.1">1.5M</text>
<text x="30.5" y="70.7">1M</text>
<text x="17.8" y="88.2">P2</text>
<text x="246.9" y="85.5">UART1_RX_CP</text>
<text x="36.1" y="91">VBUS</text>
<text x="58.5" y="93.6">D7</text>
<text x="99.1" y="93">J11</text>
<text x="252" y="90.6">UART1_TX</text>
<text x="18.6" y="99.4">Solar_conn_2P</text>
<text x="203.3" y="101.2">U3</text>
<text x="50.8" y="106.3">LBZT52B5V6T1G</text>
<text x="146.4" y="107.8">J1</text>
<text x="146.4" y="110.8">4PIN</text>
<text x="165.2" y="108.8">D6</text>
<text x="153" y="118.9">VBUS</text>
<text x="165.2" y="116.4">MBR140SFT1G</text>
<text x="28" y="126.6">R6</text>
<text x="43.2" y="126.6">J26</text>
<text x="109.3" y="129.1">M1</text>
<text x="226.1" y="129.1">CP2102</text>
<text x="23.4" y="136.7">RST</text>
<text x="28" y="136.7">1.5M</text>
<text x="50.8" y="141.8">C44</text>
<text x="50.8" y="139.3">100nF</text>
<text x="109.3" y="141.8">M2</text>
<text x="185.5" y="149.4">C36</text>
<text x="195.6" y="149.4">C55</text>
<text x="109.3" y="154.5">M3</text>
<text x="185.5" y="152">100nF</text>
<text x="195.6" y="152">100nF</text>
<text x="56.4" y="161.7">LED1_PA12</text>
<text x="17.8" y="162.1">R7</text>
<text x="28" y="162.1">4.7K</text>
<text x="38.1" y="162.1">D4</text>
<text x="17.8" y="169.8">R8</text>
<text x="28" y="169.8">4.7K</text>
<text x="38.1" y="169.8">D3</text>
<text x="56.4" y="169.3">LED2_PB4</text>
</g>
<g font-size="2.3" fill="#004080">
<text x="52.1" y="24">VIN</text>
<text x="61.9" y="24">TS</text>
<text x="52.1" y="29">GND</text>
<text x="60" y="29">OUT</text>
<text x="52.1" y="34.1">ISET</text>
<text x="59.1" y="34.1">/CHG</text>
<text x="152.2" y="34.1">2</text>
<text x="229.9" y="34.1">IN</text>
<text x="240.3" y="34.1">OUT</text>
<text x="152.2" y="36.7">1</text>
<text x="229.9" y="39.2">GND</text>
<text x="229.9" y="44.3">EN</text>
<text x="240.6" y="44.3">BYP</text>
<text x="22.7" y="92.5">1</text>
<text x="22.7" y="95.1">2</text>
<text x="102.7" y="97.8" transform="rotate(-90 102.7 97.8)">1</text>
<text x="105.2" y="97.8" transform="rotate(-90 105.2 97.8)">2</text>
<text x="211.9" y="111.8" transform="rotate(-90 211.9 111.8)">GND1</text>
<text x="217" y="110.2" transform="rotate(-90 217 110.2)">DTR</text>
<text x="222.1" y="110.3" transform="rotate(-90 222.1 110.3)">DSR</text>
<text x="227.2" y="110" transform="rotate(-90 227.2 110)">TXD</text>
<text x="232.3" y="110.3" transform="rotate(-90 232.3 110.3)">RXD</text>
<text x="237.3" y="110" transform="rotate(-90 237.3 110)">RTS</text>
<text x="242.4" y="110" transform="rotate(-90 242.4 110)">CTS</text>
<text x="247.5" y="111.3" transform="rotate(-90 247.5 111.3)">NC10</text>
<text x="140.8" y="118.2" transform="rotate(-90 140.8 118.2)">GND</text>
<text x="143.4" y="118.4" transform="rotate(-90 143.4 118.4)">GND</text>
<text x="207.1" y="115.4">DCD</text>
<text x="248.2" y="115.4">NC3</text>
<text x="137.3" y="120.5">VBUS</text>
<text x="141.1" y="125.6">D-</text>
<text x="207.1" y="120.5">RI</text>
<text x="207.1" y="125.6">GND2</text>
<text x="248.2" y="120.5">NC4</text>
<text x="248.2" y="125.6">NC5</text>
<text x="44.5" y="130.6">NC1 NC2</text>
<text x="140.6" y="130.6">D+</text>
<text x="207.1" y="130.6">D+</text>
<text x="248.2" y="130.6">NC6</text>
<text x="44.5" y="133.2">P1</text>
<text x="51.9" y="133.2">P2</text>
<text x="113.1" y="133.2">1</text>
<text x="141.3" y="135.7">ID</text>
<text x="207.1" y="135.7">D-</text>
<text x="248.2" y="135.7">NC7</text>
<text x="138.5" y="140.8">GND</text>
<text x="207.1" y="140.8">VDD</text>
<text x="248.2" y="140.8">NC8</text>
<text x="113.1" y="145.9">1</text>
<text x="140.8" y="146.1" transform="rotate(-90 140.8 146.1)">GND</text>
<text x="143.3" y="146.1" transform="rotate(-90 143.3 146.1)">GND</text>
<text x="207.1" y="145.9">REGIN</text>
<text x="248.2" y="145.9">NC9</text>
<text x="214.5" y="151.2" transform="rotate(-90 214.5 151.2)">VBUS</text>
<text x="219.6" y="151.2" transform="rotate(-90 219.6 151.2)">RST</text>
<text x="224.6" y="151.2" transform="rotate(-90 224.6 151.2)">NC</text>
<text x="229.7" y="151.2" transform="rotate(-90 229.7 151.2)">/SUSPEND</text>
<text x="234.8" y="151.2" transform="rotate(-90 234.8 151.2)">SUSPEND</text>
<text x="239.9" y="151.2" transform="rotate(-90 239.9 151.2)">NC1</text>
<text x="245" y="151.2" transform="rotate(-90 245 151.2)">NC2</text>
<text x="250" y="151.2" transform="rotate(-90 250 151.2)">GND</text>
<text x="113.1" y="158.6">1</text>
</g>
<g font-size="2.3" fill="#f00">
<text x="137.2" y="48.9">ADC_VBAT</text>
<text x="50.8" y="56.5">CHG</text>
<text x="269.3" y="87">UART1_RX_CP</text>
<text x="269.3" y="92">UART1_TX</text>
<text x="11.5" y="137.8">RST</text>
<text x="81.3" y="163.2">LED1_PA12</text>
<text x="81.3" y="170.8">LED2_PB4</text>
</g>
<text font-size="2.2" x="200.7" y="195.1">Size</text>
<g font-size="1.8">
<text x="31.8" y="1.9">5</text>
<text x="90.1" y="1.9">4</text>
<text x="148.5" y="1.9">3</text>
<text x="206.8" y="1.9">2</text>
<text x="265.2" y="1.9">1</text>
<text x=".7" y="29.8">D</text>
<text x="295.1" y="29.8">D</text>
<text x=".7" y="80.9">C</text>
<text x="295.1" y="80.9">C</text>
<text x=".7" y="132.1">B</text>
<text x="295.1" y="132.1">B</text>
<text x=".7" y="183.3">A</text>
<text x="295.1" y="183.3">A</text>
<text x="31.8" y="209.2">5</text>
<text x="90.1" y="209.2">4</text>
<text x="148.5" y="209.2">3</text>
<text x="206.8" y="209.2">2</text>
<text x="265.2" y="209.2">1</text>
</g>
</svg>
